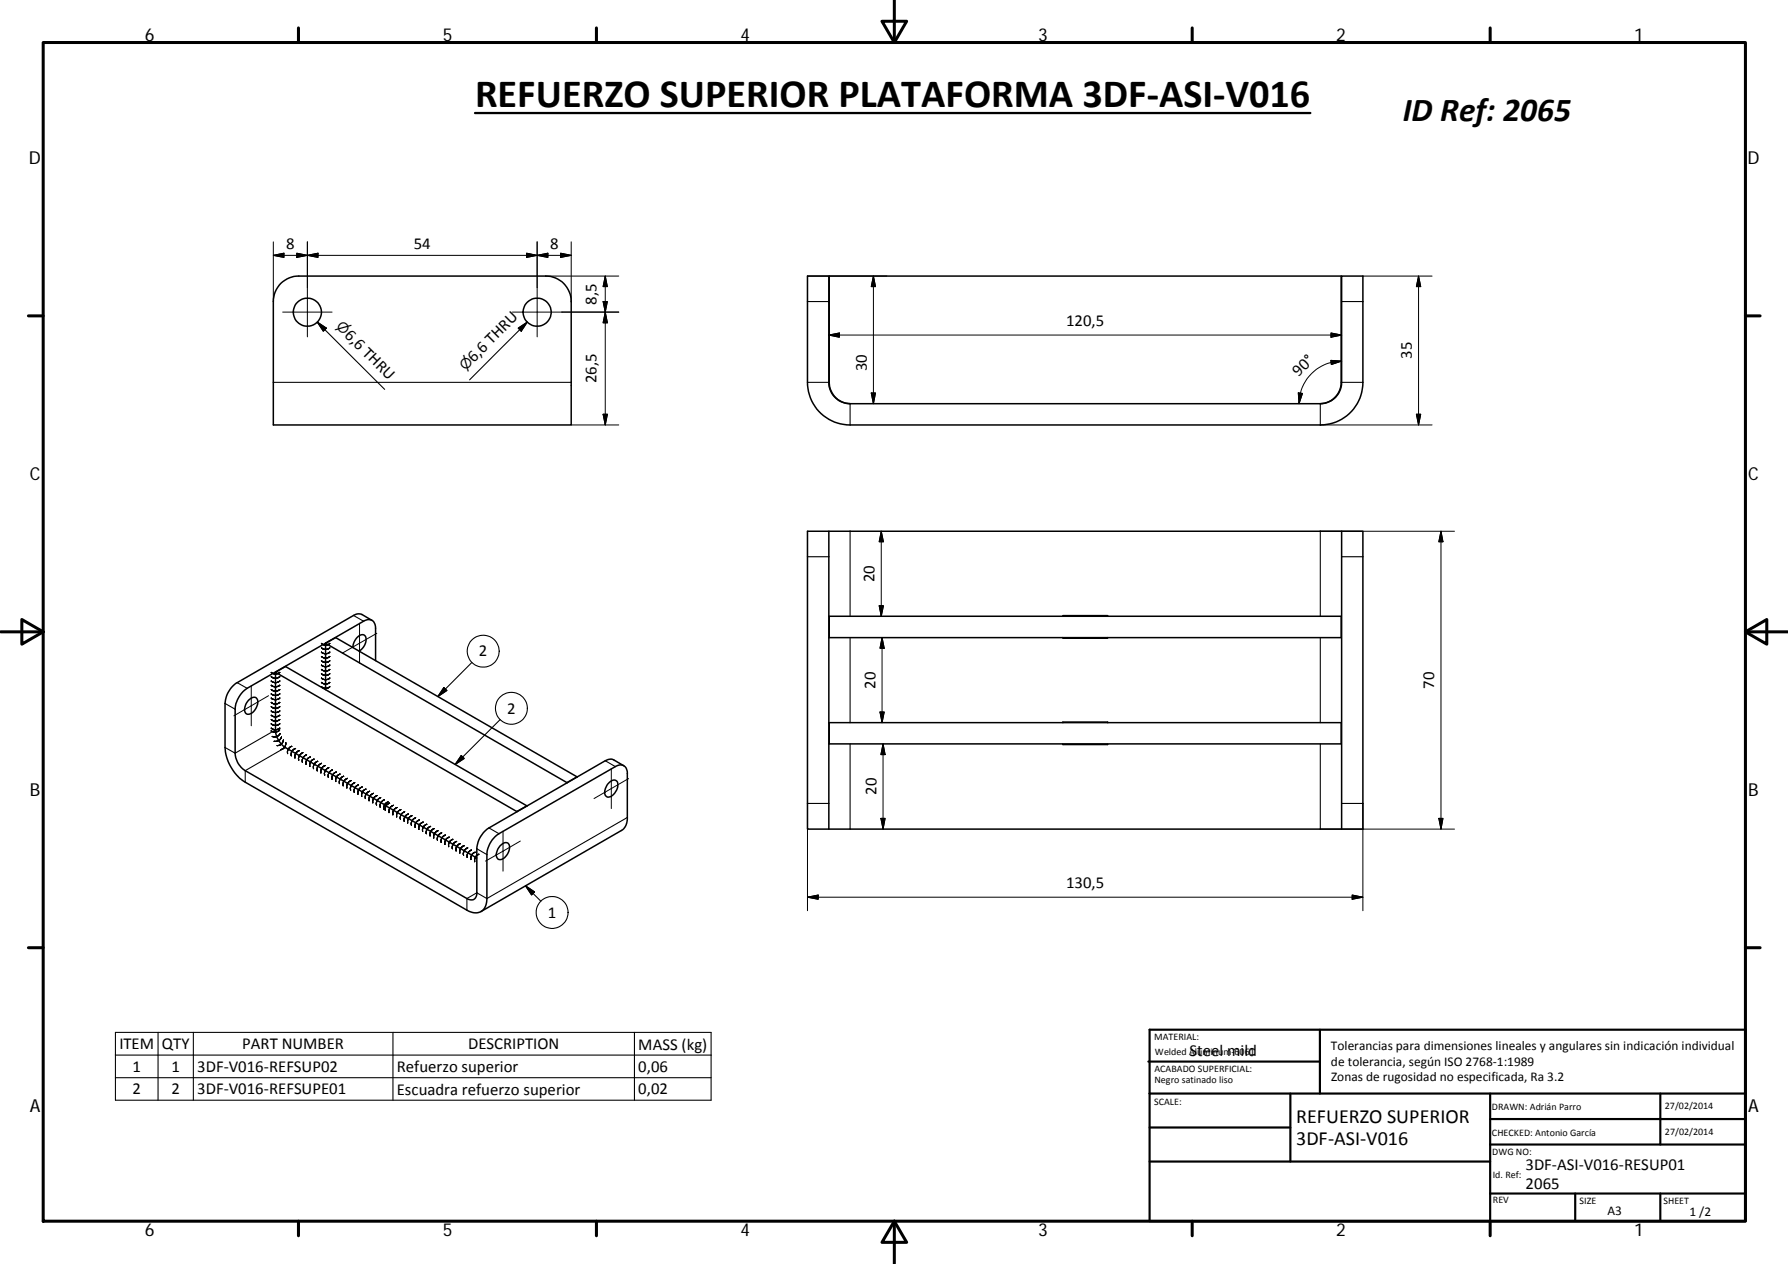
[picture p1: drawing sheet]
<svg xmlns="http://www.w3.org/2000/svg" width="420mm" height="297mm" viewBox="0 0 420 297" stroke-linecap="round" stroke-linejoin="round" font-family="sans-serif">
<g fill="none" stroke="#000" stroke-width=".36">
<path d="M66 66.6a6.1 6.1 0 0 1 4.2-1.7h58a6 6 0 0 1 6 6v29h-70v-29a6.1 6.1 0 0 1 1.8-4.3zM199.8 94.9a5 5 0 0 1-5-5v-25h-5.1v25a10 10 0 0 0 10.1 10h110.4a10 10 0 0 0 10.1-10v-25h-5v25a5 5 0 0 1-5.1 5M199.8 94.9h110.4M199.8 94.9a5.1 5.1 0 0 1-5-5v-25h120.4v25a5 5 0 0 1-5 5M189.7 124.8h5.1v70h-5.1zM194.8 124.8h120.5M315.3 124.8h5v70h-5zM64.7 158l56.7 32.7M64.7 158v13.6a5.3 5.3 0 0 0 2.3 4.1l23.7 13.7M64.7 158l2.4-1.4 56.7 32.8M76.5 151.2v10.9M76.5 151.2l56.7 32.7"/>
<path d="M76.5 151.2l2.4-1.4 56.7 32.8M82.9 152.2a2.88 2.88 0 0 1 2.5-3 1.79 1.79 0 0 1 .1 2.7l-1.1 1.1M87.4 145.8l-2.6-1.5h-.8l-.6 .2-27.7 15.9a6.3 6.3 0 0 0-2.8 4.9v10.4a10.5 10.5 0 0 0 4.7 8.1l52.1 30.1a2.78 2.78 0 0 0 4.6-1.8l.1-11.3a6.2 6.2 0 0 1 2.9-4.9l27.3-15.8a1.71 1.71 0 0 1 2-.2 1.71 1.71 0 0 1 .8 1.9v10.3a3.3 3.3 0 0 1-1.4 3.1l-33 19M88.3 155.2v-7.6a1.72 1.72 0 0 0-.9-1.8 1.72 1.72 0 0 0-2 .2l-27.3 15.8a6.4 6.4 0 0 0-2.8 4.9v10.3a5.1 5.1 0 0 0 2.3 4.1l52.1 30.1a1.41 1.41 0 0 0 1.7 .1 1.41 1.41 0 0 0 .6-1.5v-10.3a6.3 6.3 0 0 1 2.9-4.9l27.3-15.8 1.5-.4 2.9 1.6M194.8 144.8h120.4v5h-120.4zM249.8 149.8v.2h10.5v-.2M260.3 144.8v-.1h-10.5v.1M58.4 164.5a1.28 1.28 0 0 1 2-.3 2.83 2.83 0 0 1-2.2 3.7 1.58 1.58 0 0 1-.4-2.5zM194.8 169.8h120.4v5h-120.4zM260.3 169.8v-.1h-10.5v.1M260.3 174.8v.2h-10.5v-.2M90.6 189.3l5 2.8"/>
<path d="M95.4 192.2l16.6 9.4M117.6 198.7a1.19 1.19 0 0 1 2.1-.1 2.92 2.92 0 0 1-2.4 3.4 1.34 1.34 0 0 1-.5-2.1zM121.4 190.7v.1M123.8 189.4l-2.4 1.3M123.8 189.4h.1M133.2 183.9v.1M135.6 182.6l-2.4 1.3M135.6 182.6h.1M143.3 183.8a1.06 1.06 0 0 1 1.4-.4 1.06 1.06 0 0 1 .5 1.3 2.85 2.85 0 0 1-2.4 2.6 1.54 1.54 0 0 1-.4-2.4zM194.8 194.8h120.5"/>
<circle cx="72.2" cy="73.4" r="3.3"/>
<circle cx="126.2" cy="73.4" r="3.3"/>
</g>
<g fill="none" stroke="#000" stroke-width=".25">
<path d="M74.6 75.7l15.8 15.8M74.6 75.7l2.1 1.4-.7 .7zM121.8 77.1l2.1-1.4-1.4 2.1zM123.9 75.7l-13.5 13.6M189.7 70.9h5.1M315.3 70.9h5M64.2 89.9h70M189.7 89.9h5.1M199.8 94.9v5M310.2 94.9v5M315.3 89.9h5M189.7 130.8h5.1"/>
<path d="M199.8 124.8v20M310.2 124.8v20M315.3 130.8h5M63.7 158a1.52 1.52 0 0 0 2.1 0M63.7 159a1.52 1.52 0 0 0 2.1 0M75.5 155.3a1.46 1.46 0 0 0 2 0M75.5 156.3a1.46 1.46 0 0 0 2 0M75.5 157.3a1.46 1.46 0 0 0 2 0M75.5 158.3a1.46 1.46 0 0 0 2 0M75.5 159.3a1.46 1.46 0 0 0 2 0M75.5 151.2a1.41 1.41 0 0 0 2 0M75.5 152.2a1.46 1.46 0 0 0 2 0"/>
<path d="M75.5 153.2a1.46 1.46 0 0 0 2 0M75.5 154.3a1.46 1.46 0 0 0 2 0M83.1 144.6l2.3 1.4M110.9 155.7l-8 8M199.8 149.8v20M310.2 149.8v20M52.9 165.3l2.4 1.4M55.7 160.4l2.4 1.4M63.7 160a1.52 1.52 0 0 0 2.1 0M63.7 161a1.52 1.52 0 0 0 2.1 0M63.7 162.1a1.52 1.52 0 0 0 2.1 0M63.7 163.1a1.52 1.52 0 0 0 2.1 0"/>
<path d="M63.7 164a1.52 1.52 0 0 0 2.1 0M63.7 165.1a1.52 1.52 0 0 0 2.1 0M63.7 166.1a1.52 1.52 0 0 0 2.1 0M63.7 167.1a1.52 1.52 0 0 0 2.1 0M63.7 168.1a1.52 1.52 0 0 0 2.1 0M63.7 169.1a1.52 1.52 0 0 0 2.1 0M63.7 170.1a1.52 1.52 0 0 0 2.1 0M63.7 171.1a1.52 1.52 0 0 0 2.1 0M64.7 171.5l-9.4 5.5-2.4-1.3M65.7 171.5a1.47 1.47 0 0 1-2 .3M65.8 172.4a1.42 1.42 0 0 1-1.8 .7M66.2 173.2a1.47 1.47 0 0 1-1.8 1"/>
<path d="M66.6 173.9a1.44 1.44 0 0 1-1.5 1.3M67 175.7l-9.4 5.4v2.7M67.2 174.5a1.51 1.51 0 0 1-1.2 1.7M68.6 175.4a1.5 1.5 0 0 0-1 1.7M69.5 175.9a1.46 1.46 0 0 0-1.1 1.7M70.3 176.4a1.46 1.46 0 0 0-1 1.7M71.2 176.9a1.51 1.51 0 0 0-1 1.7M72 177.4a1.6 1.6 0 0 0-1 1.7M72.9 177.9a1.59 1.59 0 0 0-1 1.7M73.8 178.4a1.46 1.46 0 0 0-1 1.7M74.7 178.9a1.51 1.51 0 0 0-1 1.7M75.5 160.4a1.46 1.46 0 0 0 2 0"/>
<path d="M75.5 161.4a1.46 1.46 0 0 0 2 0M75.6 179.4a1.53 1.53 0 0 0-1.1 1.7M76.4 179.9a1.53 1.53 0 0 0-1 1.7M104.3 161.6l.7 .7-2.1 1.4zM108.4 177.5l.7 .7-2.1 1.4zM117.5 169.1l-10.5 10.5M142.2 178.8l2.4 1.3M199.8 174.8v20M310.2 174.8v20M77.3 180.4a1.5 1.5 0 0 0-1 1.7M78.1 180.9a1.53 1.53 0 0 0-1 1.7M79 181.4a1.52 1.52 0 0 0-1 1.8"/>
<path d="M79.9 181.9a1.47 1.47 0 0 0-1 1.8M80.8 182.4a1.51 1.51 0 0 0-1 1.7M81.6 182.9a1.5 1.5 0 0 0-1 1.8M82.5 183.4a1.47 1.47 0 0 0-1 1.8M83.4 183.9a1.44 1.44 0 0 0-1 1.8M84.2 184.4a1.57 1.57 0 0 0-1 1.8M85.1 184.9a1.54 1.54 0 0 0-1 1.7M86 185.4a1.42 1.42 0 0 0-1 1.8M86.9 185.9a1.47 1.47 0 0 0-1 1.8M87.7 186.4a1.5 1.5 0 0 0-1 1.8M88.6 186.9a1.49 1.49 0 0 0-1 1.8M89.5 187.5a1.46 1.46 0 0 0-1 1.7"/>
<path d="M90.3 188a1.52 1.52 0 0 0-1 1.7M91.2 188.5a1.51 1.51 0 0 0-1 1.7M91.6 188.7a1.42 1.42 0 0 0-1 1.8M92.4 189.3a1.46 1.46 0 0 0-1 1.7M93.3 189.8a1.47 1.47 0 0 0-1 1.7M94.2 190.3a1.47 1.47 0 0 0-1 1.7M95.1 190.8a1.42 1.42 0 0 0-1 1.7M96 191.3a1.45 1.45 0 0 0-1 1.7M96.8 191.7a1.52 1.52 0 0 0-1 1.7M97.7 192.2a1.43 1.43 0 0 0-1 1.7M98.5 192.7a1.52 1.52 0 0 0-1 1.7M99.4 193.2a1.45 1.45 0 0 0-1 1.7"/>
<path d="M100.3 193.7a1.5 1.5 0 0 0-1 1.7M101.2 194.2a1.49 1.49 0 0 0-1 1.7M102 194.7a1.46 1.46 0 0 0-.9 1.7M102.9 195.2a1.51 1.51 0 0 0-1 1.7M103.8 195.7a1.47 1.47 0 0 0-1 1.7M104.7 196.2a1.52 1.52 0 0 0-1 1.8M105.5 196.7a1.46 1.46 0 0 0-.9 1.8M106.4 197.2a1.51 1.51 0 0 0-1 1.8M107.3 197.7a1.49 1.49 0 0 0-1 1.8M108.2 198.2a1.5 1.5 0 0 0-1 1.8M109.1 198.8a1.49 1.49 0 0 0-1.1 1.7M109.9 199.3a1.43 1.43 0 0 0-1 1.7"/>
<path d="M110.8 199.8a1.51 1.51 0 0 0-1 1.7M112 199.5l2.4 1.3M114.9 194.6l2.4 1.3M147.4 192.1l-33 19.1-2.4-1.4-2.3 1.4v2.7M189.7 188.8h5.1M315.3 188.8h5M111.7 200.3a1.47 1.47 0 0 0-1 1.7M112.5 200.7a1.61 1.61 0 0 0-1 1.8M123.5 208.2l2.1 1.4-.7 .7zM123.5 208.2l3.6 3.6M27.1 242.6h140v16h-140zM27.1 247.9h140"/>
<path d="M27.1 253.3h140M37.1 242.6v16M45.4 242.6v16M92.3 242.6v16M149.1 242.6v16"/>
<circle cx="113.6" cy="153" r="3.8"/>
<circle cx="120.2" cy="166.5" r="3.7"/>
<circle cx="129.7" cy="214.4" r="3.8"/>
</g>
<g fill="none" stroke="#000" stroke-width=".71">
<path d="M10.1 10h400.1v277h-400.1zM70.1 6.6v3.4M140.2 6.6v3.4M207.3 5h5.8l-2.9 5zM210.2 0v10M280.2 6.6v3.4M350.2 6.6v3.4M6.7 74.2h3.4M410.2 74.2h3.4M.2 148.5h9.9M5.1 145.6l5 2.9-5 2.9zM410.2 148.5l5-2.9v5.8z"/>
<path d="M410.2 148.5h9.9M6.7 222.7h3.4M410.2 222.7h3.4M70.1 287v3.4M140.2 287v3.4M210.2 287l2.9 5h-5.8zM210.2 287v10M280.2 287v3.4M350.2 287v3.4"/>
</g>
<g fill="none" stroke="#000" stroke-width=".51">
<path d="M269.8 249.5h40.4M270.1 257h140.1M270.1 242h140.1v45h-140.1zM303.2 257v16M310.2 242v15M350.2 257v30M390.2 257v12M270.1 273h80.1M270.1 265h33.1M350.2 269h60M350.2 263h60M350.2 280.5h60"/>
<path d="M370.2 280.5v6.5M390.2 280.5v6.5"/>
</g>
<path d="M111.6 26.6h196.3" fill="none" stroke="#000" stroke-width=".53"/>
<path d="M74.6 75.7l2.1 1.4-.7 .7zM121.8 77.1l2.1-1.4-1.4 2.1zM104.3 161.6l.7 .7-2.1 1.4zM108.4 177.5l.7 .7-2.1 1.4zM123.5 208.2l2.1 1.4-.7 .7z" fill="#000" stroke="#000" stroke-width=".25"/>
<g fill="none" stroke="#000" stroke-width=".23">
<path d="M64.2 56.8v14.1M69.7 59.5l2.5 .5-2.5 .5zM72.2 56.8v22.4M123.7 59.5l2.5 .5-2.5 .5zM126.2 56.8v22.4M131.7 59.5l2.5 .5-2.5 .5zM134.2 56.8v14.1M64.2 60l2.5-.5v1zM64.2 60h70M66.4 73.3h11.6M72.2 60l2.5-.5v1zM120.4 73.3h25"/>
<path d="M126.2 60l2.5-.5v1zM128.2 64.9h17.2M141.7 70.9h1l-.5 2.4zM142.2 64.9v35M142.2 73.3l.5 2.6h-1zM142.2 64.9l.5 2.5h-1zM189.7 64.9h18.7M194.8 78.7l2.4-.4v.9zM194.8 78.7h120.5M205.2 64.9v30M205.2 64.9l.5 2.5h-1zM312.8 78.3l2.5 .4-2.5 .5z"/>
<path d="M320.3 64.9h16.2M333.3 64.9v35M333.3 64.9l.6 2.5h-1.1zM134.2 99.9h11.2M141.7 97.3h1l-.5 2.6zM204.7 92.4h1l-.5 2.5zM305.1 92.3l1 .2-.8 2.4zM310.2 99.9h26.3M312.7 84.7l2.6 .2-2.4 .8zM315.3 84.9a10.2 10.2 0 0 0-6 1.9 9.8 9.8 0 0 0-3.7 5.6l-.3 2.5M332.8 97.3h1.1l-.6 2.6zM207.1 124.8v20"/>
<path d="M207.1 124.8l.5 2.5h-1zM310.2 124.8h31.6M338.6 124.8v70M338.6 124.8l.5 2.5h-1zM84.5 146.5v9.4M88.6 148.8l-8.2 4.7M206.6 142.3h1l-.5 2.5zM207.3 149.8v20M207.3 149.8l.5 2.5h-1zM59 161.2v9.4M63.1 163.5l-8.1 4.7M206.8 167.3h1l-.5 2.5z"/>
<path d="M207.5 174.8v20M207.5 174.8l.5 2.5h-1zM118.2 195.3v9.4M122.3 197.7l-8.2 4.7M143.6 180.6v9.4M147.7 183l-8.1 4.7M189.7 188.8v25.2M207 192.3h1l-.5 2.5zM310.2 194.8h31.6M320.3 188.8v25.2M338.1 192.3h1l-.5 2.5zM189.7 210.8l2.6-.5v1z"/>
<path d="M189.7 210.8h130.6M317.7 210.3l2.6 .5-2.6 .5z"/>
</g>
<g fill="#000" stroke="#000" stroke-width=".23">
<path d="M64.2 60l2.5-.5v1zM72.2 60l2.5-.5v1zM126.2 60l2.5-.5v1zM69.7 59.5l2.5 .5-2.5 .5zM123.7 59.5l2.5 .5-2.5 .5zM131.7 59.5l2.5 .5-2.5 .5zM141.7 70.9h1l-.5 2.4zM142.2 64.9l.5 2.5h-1zM142.2 73.3l.5 2.6h-1zM194.8 78.7l2.4-.4v.9zM205.2 64.9l.5 2.5h-1zM312.8 78.3l2.5 .4-2.5 .5z"/>
<path d="M333.3 64.9l.6 2.5h-1.1zM141.7 97.3h1l-.5 2.6zM204.7 92.4h1l-.5 2.5zM305.1 92.3l1 .2-.8 2.4zM312.7 84.7l2.6 .2-2.4 .8zM332.8 97.3h1.1l-.6 2.6zM207.1 124.8l.5 2.5h-1zM338.6 124.8l.5 2.5h-1zM206.6 142.3h1l-.5 2.5zM207.3 149.8l.5 2.5h-1zM206.8 167.3h1l-.5 2.5zM207.5 174.8l.5 2.5h-1z"/>
<path d="M207 192.3h1l-.5 2.5zM338.1 192.3h1l-.5 2.5zM189.7 210.8l2.6-.5v1zM317.7 210.3l2.6 .5-2.6 .5z"/>
</g>
<text font-size="9.4" x="111.6" y="25.2">REFUERZO SUPERIOR PLATAFORMA 3DF‐ASI‐V016</text>
<text font-size="7.9" x="329.6" y="28.4">ID Ref: 2065</text>
<g font-size="4.7">
<text x="304.6" y="263.8">REFUERZO SUPERIOR</text>
<text x="304.6" y="269.2">3DF‐ASI‐V016</text>
</g>
<g font-size="4.2">
<text x="34" y="9.6">6</text>
<text x="104" y="9.6">5</text>
<text x="174" y="9.6">4</text>
<text x="244" y="9.6">3</text>
<text x="314" y="9.6">2</text>
<text x="384" y="9.6">1</text>
<text x="6.8" y="38.7">D</text>
<text x="410.6" y="38.7">D</text>
<text x="7" y="112.9">C</text>
<text x="410.8" y="112.9">C</text>
<text x="7" y="187.1">B</text>
<text x="410.8" y="187.1">B</text>
<text x="7" y="261.3">A</text>
<text x="410.8" y="261.3">A</text>
<text x="34" y="290.4">6</text>
<text x="104" y="290.4">5</text>
<text x="174" y="290.4">4</text>
<text x="244" y="290.4">3</text>
<text x="314" y="290.4">2</text>
<text x="384" y="290.4">1</text>
</g>
<g font-size="3.9">
<text x="67.2" y="58.5">8</text>
<text x="97.2" y="58.5">54</text>
<text x="129.3" y="58.5">8</text>
<text x="140.2" y="71.6" transform="rotate(-90 140.2 71.6)">8,5</text>
<text x="250.5" y="76.7">120,5</text>
<text x="80.8" y="78.9" transform="rotate(45 80.8 78.9)">6,6 THRU</text>
<text x="111.4" y="85.2" transform="rotate(-45 111.4 85.2)">6,6 THRU</text>
<text x="203.7" y="87.2" transform="rotate(-90 203.7 87.2)">30</text>
<text x="305.2" y="88.6" transform="rotate(-45 305.2 88.6)">90°</text>
<text x="331.8" y="84.4" transform="rotate(-90 331.8 84.4)">35</text>
<text x="140.2" y="90.1" transform="rotate(-90 140.2 90.1)">26,5</text>
<text x="205.5" y="136.8" transform="rotate(-90 205.5 136.8)">20</text>
<text x="112.6" y="154.3">2</text>
<text x="205.7" y="161.8" transform="rotate(-90 205.7 161.8)">20</text>
<text x="337" y="161.8" transform="rotate(-90 337 161.8)">70</text>
<text x="119.2" y="167.7">2</text>
<text x="206" y="186.8" transform="rotate(-90 206 186.8)">20</text>
<text x="250.5" y="208.7">130,5</text>
<text x="128.7" y="215.7">1</text>
<text x="28.1" y="246.5">ITEM</text>
<text x="31.1" y="251.8">1</text>
<text x="38" y="246.5">QTY</text>
<text x="40.3" y="251.8">1</text>
<text x="46.3" y="251.9">3DF‐V016‐REFSUP02</text>
<text x="56.9" y="246.5">PART NUMBER</text>
<text x="93.2" y="251.9">Refuerzo superior</text>
<text x="110" y="246.5">DESCRIPTION</text>
<text x="150" y="246.6">MASS (kg)</text>
<text x="150" y="251.9">0,06</text>
<text x="279.5" y="248.2">Steel mild</text>
<text x="31.1" y="257.2">2</text>
<text x="40.3" y="257.2">2</text>
<text x="46.3" y="257.2">3DF‐V016‐REFSUPE01</text>
<text x="93.2" y="257.2">Escuadra refuerzo superior</text>
<text x="150" y="257.2">0,02</text>
<text x="358.5" y="274.9">3DF‐ASI‐V016‐RESUP01</text>
<text x="358.5" y="279.4">2065</text>
</g>
<g font-size="3.3">
<text x="78.9" y="77" transform="rotate(45 78.9 77)">⌀</text>
<text x="109.4" y="87.2" transform="rotate(-45 109.4 87.2)">⌀</text>
</g>
<g font-size="3.1">
<text x="312.8" y="246.8">Tolerancias para dimensiones lineales y angulares sin indicación individual</text>
<text x="312.8" y="250.4">de tolerancia, según ISO 2768‐1:1989</text>
<text x="312.8" y="254">Zonas de rugosidad no especificada, Ra 3.2</text>
<text x="377.7" y="285.6">A3</text>
<text x="397" y="285.9">1 /2</text>
</g>
<g font-size="2.4">
<text x="271.2" y="244.4">MATERIAL:</text>
<text x="271.3" y="251.9">ACABADO SUPERFICIAL:</text>
<text x="271.4" y="247.9">Welded Aluminum‐6061</text>
<text x="271.3" y="254.6">Negro satinado liso</text>
<text x="271.2" y="259.7">SCALE:</text>
<text x="350.6" y="260.9">DRAWN: Adrián Parro</text>
<text x="391.2" y="260.6">27/02/2014</text>
<text x="350.6" y="267">CHECKED: Antonio García</text>
<text x="391.2" y="266.6">27/02/2014</text>
<text x="350.7" y="271.4">DWG NO:</text>
<text x="350.8" y="276.8">Id. Ref:</text>
<text x="350.8" y="282.8">REV</text>
<text x="371.2" y="282.9">SIZE</text>
<text x="390.9" y="282.9">SHEET</text>
</g>
</svg>
